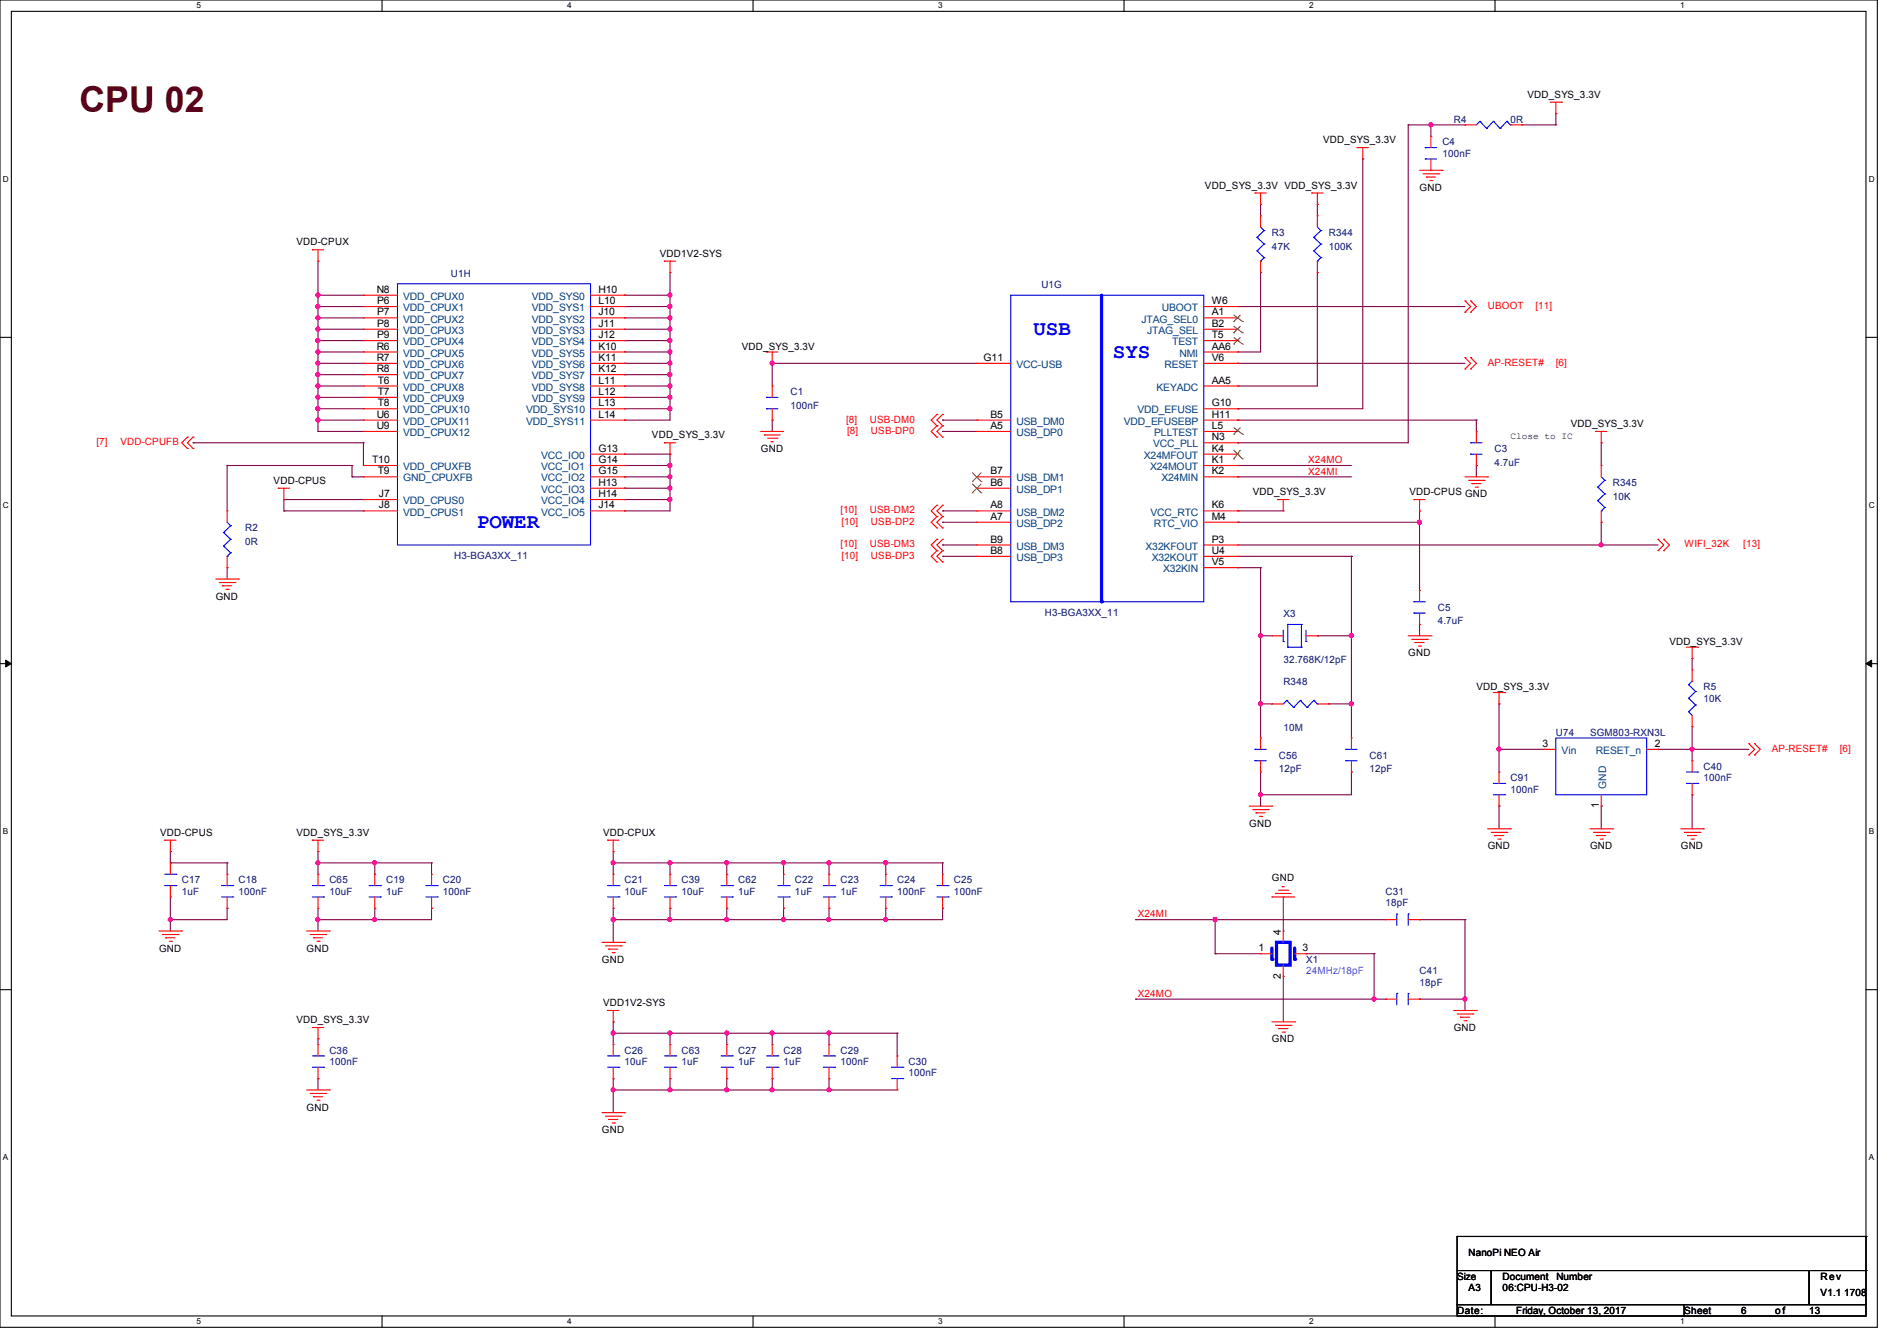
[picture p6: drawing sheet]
<svg xmlns="http://www.w3.org/2000/svg" width="297mm" height="210mm" viewBox="0 0 297 210" stroke-linecap="round" stroke-linejoin="round" font-family="sans-serif">
<path d="M0 0h293.9v207.9h-293.9zM1.8 1.8h290.3v204.3h-290.3z" fill="none" stroke="#000" stroke-width=".17"/>
<g fill="#fff">
<path d="M30.8 .2h.7v1.4h-.7z"/>
<path d="M30.8 206.2h.7v1.4h-.7z"/>
</g>
<path d="M59.8 0v1.8M59.8 206.1v1.8" fill="none" stroke="#000" stroke-width=".17"/>
<g fill="#fff">
<path d="M88.8 .2h.7v1.4h-.7z"/>
<path d="M88.8 206.2h.7v1.4h-.7z"/>
</g>
<path d="M117.9 0v1.8M117.9 206.1v1.8" fill="none" stroke="#000" stroke-width=".17"/>
<g fill="#fff">
<path d="M146.9 .2h.7v1.4h-.7z"/>
<path d="M146.9 206.2h.7v1.4h-.7z"/>
</g>
<path d="M176 0v1.8M176 206.1v1.8" fill="none" stroke="#000" stroke-width=".17"/>
<g fill="#fff">
<path d="M205 .2h.7v1.4h-.7z"/>
<path d="M205 206.2h.7v1.4h-.7z"/>
</g>
<path d="M234.1 0v1.8M234.1 206.1v1.8" fill="none" stroke="#000" stroke-width=".17"/>
<g fill="#fff">
<path d="M263.1 .2h.6v1.4h-.6z"/>
<path d="M263.1 206.2h.6v1.4h-.6z"/>
<path d="M.5 27.3h.9v1.4h-.9z"/>
<path d="M292.6 27.3h.9v1.4h-.9z"/>
<path d="M.5 78.4h.9v1.4h-.9z"/>
<path d="M292.6 78.4h.9v1.4h-.9z"/>
</g>
<path d="M0 52.8h1.8M292.1 52.8h1.8" fill="none" stroke="#000" stroke-width=".17"/>
<g fill="#fff">
<path d="M.5 129.5h.8v1.4h-.8z"/>
<path d="M292.6 129.5h.8v1.4h-.8z"/>
</g>
<path d="M0 103.9h1.8M292.1 103.9h1.8" fill="none" stroke="#000" stroke-width=".17"/>
<path d="M.9 103.4l.9 .5-.9 .5zM292.1 103.9l.9-.5v1z" fill="#000" stroke="#000" stroke-width=".16"/>
<g fill="#fff">
<path d="M.5 180.5h.8v1.4h-.8z"/>
<path d="M292.6 180.5h.8v1.4h-.8z"/>
</g>
<g fill="none" stroke="#000" stroke-width=".17">
<path d="M0 155h1.8M292.1 155h1.8M228.1 199h5.4v5.3h-5.4zM228.1 193.6h.1M228.1 193.6v5.4M228.1 193.6h64M233.5 199h49.8v5.3h-49.8zM283.3 199h8.8v5.3h-8.8zM292.1 193.6h.1M292.1 199h.1M292.1 193.6v5.4M228.1 204.3h35.6v1.8h-35.6z"/>
<path d="M263.7 204.3h28.4v1.8h-28.4z"/>
</g>
<g fill="none" stroke="#800040" stroke-width=".17">
<path d="M220.5 19.6h.1M220.5 19.6v49.7h-26.7M220.5 19.6h8.9M224 19.6h.1M224 19.6v1.7M229.4 19.6h.1M238.3 19.6h5.3M243.6 17.8h.1M243.6 19.6h.1M243.6 17.8v1.8M197.4 32h.1M197.4 32v1.8"/>
<path d="M206.2 32h.1M206.2 32v1.8M213.4 24.9h.1M213.4 24.9v39.1h-19.6M49.8 46.2h.1M49.8 48h.1M49.8 49.8h.1M49.8 51.6h.1M49.8 53.3h.1M49.8 55.1h.1M49.8 56.9h.1M49.8 58.7h.1"/>
<path d="M49.8 40.9h.1M49.8 46.2h7.1M49.8 48h7.1M49.8 49.8h7.1M49.8 51.6h7.1M49.8 53.3h7.1M49.8 55.1h7.1M49.8 56.9h7.1M49.8 58.7h7.1M49.8 40.9v26.7M97.8 46.2h.1M97.8 48h.1"/>
<path d="M97.8 49.8h.1M97.8 51.6h.1M97.8 53.3h.1M97.8 55.1h.1M97.8 56.9h.1M97.8 58.7h.1M97.8 46.2h7.1M97.8 48h7.1M97.8 49.8h7.1M97.8 51.6h7.1M97.8 53.3h7.1M97.8 55.1h7.1"/>
<path d="M97.8 56.9h7.1M97.8 58.7h7.1M104.9 48h.1M104.9 51.6h.1M104.9 53.3h.1M104.9 55.1h.1M104.9 58.7h.1M104.9 56.9h.1M104.9 49.8h.1M104.9 46.2h.1M104.9 42.7h.1M104.9 42.7v23.1h-7.1"/>
<path d="M120.9 56.9h.1M120.9 56.9h32M120.9 56.9v3.6M193.8 56.9h.1M193.8 55.1h.1M193.8 48h.1M193.8 48h35.6M193.8 56.9h35.6M197.4 42.7h.1M197.4 42.7v12.4h-3.6M206.2 42.7h.1M206.2 42.7v17.8h-12.4"/>
<path d="M30.2 69.3h.1M30.2 69.3h26.7M35.6 72.9h.1M35.6 72.9v7.1M35.6 72.9h19.5M44.4 78.2h.1M44.4 78.2h12.5M44.4 78.2v1.8M49.8 60.5h.1M49.8 62.2h.1M49.8 64h.1M49.8 65.8h.1"/>
<path d="M49.8 67.6h.1M49.8 60.5h7.1M49.8 62.2h7.1M49.8 64h7.1M49.8 65.8h7.1M49.8 67.6h7.1M55.1 74.7h.1M55.1 72.9h.1M55.1 74.7h1.8M55.1 72.9v1.8M56.9 69.3h.1M56.9 69.3v3.6"/>
<path d="M97.8 74.7h.1M97.8 60.5h.1M97.8 62.2h.1M97.8 64h.1M97.8 65.8h.1M97.8 71.1h.1M97.8 72.9h.1M97.8 76.5h.1M97.8 78.2h.1M97.8 78.2h7.1M97.8 74.7h7.1M97.8 72.9h7.1"/>
<path d="M97.8 60.5h7.1M97.8 62.2h7.1M97.8 64h7.1M97.8 71.1h7.1M97.8 76.5h7.1M104.9 76.5h.1M104.9 72.9h.1M104.9 74.7h.1M104.9 71.1h.1M104.9 78.2h.1M104.9 62.2h.1M104.9 60.5h.1"/>
<path d="M104.9 64h.1M104.9 71.1v8.9h-7.1M120.9 65.8h.1M120.9 65.8v1.8M147.6 65.8h.1M147.6 67.6h.1M147.6 65.8h5.3M147.6 67.6h5.3M193.8 69.3h.1M193.8 74.7h.1M193.8 72.9h.1M193.8 64h.1"/>
<path d="M193.8 65.8h.1M193.8 60.5h.1M193.8 74.7h17.8M193.8 72.9h17.8M193.8 65.8h37.3M231.1 72.9h.1M231.1 65.8h.1M231.1 65.8v1.8M231.1 72.9v1.8M250.7 69.3h.1M250.7 69.3v3.6M35.6 88.9h.1"/>
<path d="M35.6 88.9v1.8M44.4 80h.1M44.4 80h12.5M97.8 80h.1M147.6 87.1h.1M147.6 85.3h.1M147.6 81.8h.1M147.6 80h.1M147.6 80h5.3M147.6 87.1h5.3M147.6 85.3h5.3M147.6 81.8h5.3"/>
<path d="M193.8 80h.1M193.8 81.8h.1M193.8 88.9h.1M193.8 80h7.1M193.8 87.1h17.8M193.8 85.3h65.8M193.8 81.8h28.4M193.8 88.9h3.6M197.4 99.6h.1M197.4 88.9h.1M197.4 88.9v26.7M197.4 99.6h1.7"/>
<path d="M206.2 99.6h.1M206.2 99.6h5.4M211.6 87.1h.1M211.6 99.6h.1M211.6 87.1v28.5M222.2 81.8h.1M222.2 80h.1M222.2 97.8h.1M222.2 80v12.5M222.2 97.8v1.8M250.7 85.3h.1M250.7 81.8h.1"/>
<path d="M250.7 81.8v3.5M197.4 110.2h.1M197.4 110.2h1.7M208 110.2h.1M208 110.2h3.6M211.6 110.2h.1M234.7 117.3h.1M234.7 110.2h.1M234.7 117.3h7.1M234.7 110.2v10.7M259.6 117.3h.1M259.6 117.3h14.2"/>
<path d="M264.9 103.1h.1M264.9 117.3h.1M264.9 113.8h.1M264.9 103.1v1.8M264.9 113.8v5.3M26.7 133.3h.1M26.7 135.1h.1M26.7 133.3v1.8M26.7 135.1h8.9M35.6 135.1h.1M35.6 135.1v1.8M49.8 133.3h.1"/>
<path d="M49.8 135.1h.1M49.8 133.3v3.6M49.8 135.1h17.8M58.7 135.1h.1M58.7 135.1v1.8M67.6 135.1h.1M67.6 135.1v1.8M96 135.1h.1M96 133.3h.1M96 133.3v3.6M96 135.1h51.6M104.9 135.1h.1"/>
<path d="M104.9 135.1v1.8M113.8 135.1h.1M113.8 135.1v1.8M122.7 135.1h.1M122.7 135.1v1.8M129.8 135.1h.1M129.8 135.1v1.8M138.7 135.1h.1M138.7 135.1v1.8M147.6 135.1h.1M147.6 135.1v1.8M197.4 124.5h.1"/>
<path d="M197.4 120.9v5.3M211.6 120.9h.1M211.6 120.9v3.6h-14.2M234.7 126.2h.1M234.7 126.2v3.6M250.7 126.2h.1M250.7 126.2v3.6M264.9 124.5h.1M264.9 124.5v5.3M26.7 140.5h.1M26.7 144h.1M26.7 140.5v5.3"/>
<path d="M35.6 142.2h.1M35.6 142.2v1.8h-8.9M49.8 144h.1M49.8 142.2v3.6M58.7 144h.1M58.7 142.2h.1M58.7 142.2v1.8M67.6 142.2h.1M67.6 142.2v1.8h-17.8M96 144h.1M96 142.2h.1M96 142.2v5.4"/>
<path d="M104.9 142.2h.1M104.9 144h.1M104.9 142.2v1.8M113.8 142.2h.1M113.8 144h.1M113.8 142.2v1.8M122.7 142.2h.1M122.7 144h.1M122.7 142.2v1.8M129.8 142.2h.1M129.8 144h.1M129.8 142.2v1.8"/>
<path d="M138.7 142.2h.1M138.7 144h.1M138.7 142.2v1.8M147.6 142.2h.1M147.6 142.2v1.8h-51.6M177.8 144h.1M177.8 156.5h.1M177.8 156.5h39.1M177.8 144h39.1M190.2 144h.1M190.2 149.4h.1M190.2 144v5.4"/>
<path d="M190.2 149.4h7.2M200.9 152.9h.1M200.9 140.5h.1M200.9 140.5v5.3M200.9 152.9v7.1M204.5 149.4h.1M204.5 149.4h10.6M215.1 149.4h.1M215.1 156.5h.1M215.1 149.4v7.1M222.2 156.5h.1M222.2 144h.1"/>
<path d="M222.2 156.5h7.2M222.2 144h7.2M229.4 156.5h.1M229.4 144h.1M229.4 144v14.2M49.8 168.9h.1M49.8 162.7h.1M49.8 162.7v.9M49.8 168.9v1.8M96 160h.1M96 170.7h.1M96 168.9h.1"/>
<path d="M96 161.8h.1M96 161.8h44.5M96 160v3.6M96 168.9v5.3M96 170.7h44.5M104.9 161.8h.1M104.9 170.7h.1M104.9 168.9h.1M104.9 161.8v1.8M104.9 168.9v1.8M113.8 161.8h.1M113.8 168.9h.1"/>
<path d="M113.8 170.7h.1M113.8 161.8v1.8M113.8 168.9v1.8M120.9 161.8h.1M120.9 168.9h.1M120.9 161.8v1.8M120.9 168.9v1.8M129.8 161.8h.1M129.8 170.7h.1M129.8 168.9h.1M129.8 161.8v1.8M129.8 168.9v1.8"/>
<path d="M140.5 161.8h.1M140.5 161.8v3.6"/>
</g>
<g fill="#f0f" stroke="#f0f" stroke-width=".17">
<circle cx="104.9" cy="76.4" r=".32"/>
<circle cx="104.9" cy="74.7" r=".32"/>
<circle cx="104.9" cy="72.9" r=".32"/>
<circle cx="104.9" cy="78.2" r=".32"/>
<circle cx="49.8" cy="46.2" r=".32"/>
<circle cx="49.8" cy="48" r=".32"/>
<circle cx="49.8" cy="49.8" r=".32"/>
<circle cx="49.8" cy="51.5" r=".32"/>
<circle cx="49.8" cy="56.9" r=".32"/>
<circle cx="49.8" cy="58.7" r=".32"/>
<circle cx="49.8" cy="60.4" r=".32"/>
<circle cx="49.8" cy="62.2" r=".32"/>
<circle cx="49.8" cy="64" r=".32"/>
<circle cx="49.8" cy="55.1" r=".32"/>
<circle cx="49.8" cy="53.3" r=".32"/>
<circle cx="49.8" cy="65.8" r=".32"/>
<circle cx="104.9" cy="51.5" r=".32"/>
<circle cx="104.9" cy="62.2" r=".32"/>
<circle cx="104.9" cy="55.1" r=".32"/>
<circle cx="104.9" cy="53.3" r=".32"/>
<circle cx="104.9" cy="60.4" r=".32"/>
<circle cx="104.9" cy="58.7" r=".32"/>
<circle cx="104.9" cy="56.9" r=".32"/>
<circle cx="104.9" cy="49.8" r=".32"/>
<circle cx="104.9" cy="64" r=".32"/>
<circle cx="222.2" cy="81.8" r=".32"/>
<circle cx="113.8" cy="161.8" r=".32"/>
<circle cx="104.9" cy="161.8" r=".32"/>
<circle cx="96" cy="161.8" r=".32"/>
<circle cx="120.9" cy="170.7" r=".32"/>
<circle cx="129.8" cy="170.7" r=".32"/>
<circle cx="120.9" cy="161.8" r=".32"/>
<circle cx="129.8" cy="161.8" r=".32"/>
<circle cx="96" cy="170.7" r=".32"/>
<circle cx="113.8" cy="170.7" r=".32"/>
<circle cx="104.9" cy="170.7" r=".32"/>
<circle cx="26.6" cy="144" r=".32"/>
<circle cx="96" cy="135.1" r=".32"/>
<circle cx="122.7" cy="144" r=".32"/>
<circle cx="96" cy="144" r=".32"/>
<circle cx="138.7" cy="135.1" r=".32"/>
<circle cx="129.8" cy="135.1" r=".32"/>
<circle cx="138.7" cy="144" r=".32"/>
<circle cx="129.8" cy="144" r=".32"/>
<circle cx="122.7" cy="135.1" r=".32"/>
<circle cx="49.8" cy="144" r=".32"/>
<circle cx="229.3" cy="156.4" r=".32"/>
<circle cx="104.9" cy="48" r=".32"/>
<circle cx="104.9" cy="46.2" r=".32"/>
<circle cx="120.9" cy="56.9" r=".32"/>
<circle cx="224" cy="19.5" r=".32"/>
<circle cx="190.2" cy="144" r=".32"/>
<circle cx="215.1" cy="156.4" r=".32"/>
<circle cx="113.8" cy="135.1" r=".32"/>
<circle cx="104.9" cy="135.1" r=".32"/>
<circle cx="113.8" cy="144" r=".32"/>
<circle cx="104.9" cy="144" r=".32"/>
<circle cx="49.8" cy="135.1" r=".32"/>
<circle cx="58.7" cy="135.1" r=".32"/>
<circle cx="58.7" cy="144" r=".32"/>
<circle cx="250.7" cy="85.3" r=".32"/>
<circle cx="197.3" cy="99.5" r=".32"/>
<circle cx="197.3" cy="110.2" r=".32"/>
<circle cx="211.6" cy="110.2" r=".32"/>
<circle cx="197.3" cy="124.4" r=".32"/>
<circle cx="211.6" cy="99.5" r=".32"/>
<circle cx="264.9" cy="117.3" r=".32"/>
<circle cx="234.7" cy="117.3" r=".32"/>
</g>
<g fill="none" stroke="#f00" stroke-width=".17">
<path d="M242.7 16h1.8M243.6 17.8h.1M243.6 16v1.8M244.5 16h.1M48.9 39.1h.1M48.9 39.1h1.8M49.8 39.1v1.8M196.5 30.2h.1M196.5 30.2h1.7M197.4 32h.1M197.4 30.2v1.8M205.4 30.2h.1"/>
<path d="M205.4 30.2h1.7M206.2 32h.1M206.2 30.2v1.8M212.5 23.1h.1M212.5 23.1h1.7M213.4 24.9h.1M213.4 23.1v1.8M222.2 26.7h3.6M222.8 27.2h2.5M223.3 27.7h.1M223.3 27.7h1.4M223.9 28.3h.3"/>
<path d="M224.2 28.3h.1M225.3 27.2h.1M225.8 26.7h.1M49.8 40.9h.1M104 40.9h.1M104 40.9h1.8M104.9 42.7h.1M104.9 40.9v1.8M120 55.1h.1M120 55.1h1.8M120.9 56.9h.1M120.9 55.1v1.8"/>
<path d="M229.4 48.9h.1M229.4 47.1h.1M229.4 57.8h.1M229.4 56h.1M229.4 47.1l.9 .9-.9 .9M229.4 56l.9 .9-.9 .9M230.3 48.9h.1M230.3 47.1h.1M230.3 57.8h.1M230.3 56h.1M230.3 47.1l.8 .9-.8 .9M230.3 56l.8 .9-.8 .9"/>
<path d="M29.3 68.5h.1M29.3 70.2h.1M29.3 68.5l-.9 .8 .9 .9M30.2 68.5h.1M30.2 70.2h.1M30.2 68.5l-.9 .8 .9 .9M43.6 76.5h.1M43.6 76.5h1.7M44.4 78.2h.1M44.4 76.5v1.7M104 69.3h.1M104 69.3h1.8"/>
<path d="M104.9 71.1h.1M104.9 69.3v1.8M119.1 67.6h.1M119.1 67.6h3.6M119.7 68.1h.1M119.7 68.1h2.4M120.2 68.6h1.4M120.7 69.2h.1M120.7 69.2h.4M121.6 68.6h.1M146.7 64.9h.1M146.7 66.7h.1"/>
<path d="M146.7 68.5h.1M146.7 79.1h.1M146.7 64.9l-.9 .9 .9 .9M146.7 66.7l-.9 .9 .9 .9M146.7 79.1l-.9 .9 .9 .9M147.6 64.9h.1M147.6 66.7h.1M147.6 68.5h.1M147.6 79.1h.1M147.6 64.9l-.9 .9 .9 .9M147.6 66.7l-.9 .9 .9 .9M147.6 79.1l-.9 .9 .9 .9"/>
<path d="M200 78.2h.1M200 78.2h1.8M200.9 78.2v1.8M221.4 78.2h.1M221.4 78.2h1.7M222.2 78.2v1.8M229.4 74.7h3.5M229.9 75.2h2.5M230.4 75.7h.1M230.4 75.7h1.5M231 76.3h.3M231.3 76.3h.1"/>
<path d="M232.4 75.2h.1M232.9 74.7h.1M249.8 67.6h.1M249.8 67.6h1.8M250.7 69.3h.1M250.7 67.6v1.7M33.8 90.7h3.5M34.3 91.2h2.5M34.8 91.7h.1M34.8 91.7h1.5M35.4 92.3h.3M35.7 92.3h.1"/>
<path d="M36.8 91.2h.1M37.3 90.7h.1M146.7 86.2h.1M146.7 88h.1M146.7 84.5h.1M146.7 80.9h.1M146.7 82.7h.1M146.7 86.2l-.9 .9 .9 .9M146.7 84.5l-.9 .8 .9 .9M146.7 80.9l-.9 .9 .9 .9M147.6 86.2h.1M147.6 88h.1"/>
<path d="M147.6 84.5h.1M147.6 80.9h.1M147.6 82.7h.1M147.6 86.2l-.9 .9 .9 .9M147.6 84.5l-.9 .8 .9 .9M147.6 80.9l-.9 .9 .9 .9M200.9 80h.1M220.5 99.6h3.5M222.2 80h.1M222.2 97.8h.1M222.2 92.5h.1M222.2 92.5v1.7"/>
<path d="M222.2 96v1.8M224 99.6h.1M259.6 84.5h.1M259.6 86.2h.1M259.6 84.5l.9 .8-.9 .9M260.5 84.5h.1M260.5 86.2h.1M260.5 84.5l.9 .8-.9 .9M221 100.1h2.5M221.5 100.6h.1M221.5 100.6h1.5M222.1 101.2h.3"/>
<path d="M222.4 101.2h.1M223.5 100.1h.1M233.8 108.5h1.8M234.7 110.2h.1M234.7 108.5v1.7M235.6 108.5h.1M264 101.3h1.8M264.9 103.1h.1M264.9 119.1h.1M264.9 101.3v1.8M264.9 119.1v1.8M265.8 101.3h.1"/>
<path d="M273.8 118.2h.1M273.8 116.5h.1M273.8 116.5l.9 .8-.9 .9M274.7 118.2h.1M274.7 116.5h.1M274.7 116.5l.9 .8-.9 .9M25.8 131.6h.1M25.8 131.6h1.8M26.7 133.3h.1M26.7 135.1h.1M26.7 131.6v1.7M26.7 135.1v1.8"/>
<path d="M26.7 138.7v1.8M48.9 131.6h.1M48.9 131.6h1.8M49.8 133.3h.1M49.8 131.6v1.7M95.1 131.6h.1M95.1 131.6h1.8M96 133.3h.1M96 131.6v1.7M195.6 126.2h3.5M196.1 126.8h2.5M196.6 127.3h.1"/>
<path d="M196.6 127.3h1.5M197.2 127.8h.3M197.5 127.8h.1M198.6 126.8h.1M199.1 126.2h.1M199.7 139.9h.1M199.7 139.9h2.4M200.2 139.4h1.4M200.7 138.9h.1M200.7 138.9h.4M201.6 139.4h.1M232.9 129.8h3.6"/>
<path d="M233.5 130.3h2.4M234 130.9h.1M234 130.9h1.4M234.5 131.4h.4M234.9 131.4h.1M235.9 130.3h.1M236.5 129.8h.1M248.9 129.8h3.6M249.5 130.3h2.4M250 130.9h.1M250 130.9h1.4M250.5 131.4h.4"/>
<path d="M250.9 131.4h.1M251.9 130.3h.1M252.5 129.8h.1M263.1 129.8h3.6M263.7 130.3h2.4M264.2 130.9h.1M264.2 130.9h1.4M264.8 131.4h.3M264.9 124.5h.1M264.9 122.7v1.8M265.1 131.4h.1M266.1 130.3h.1"/>
<path d="M266.7 129.8h.1M24.9 145.8h3.5M25.4 146.3h2.5M26 146.9h.1M26 146.9h1.4M26.5 147.4h.3M26.7 140.5h.1M26.8 147.4h.1M27.9 146.3h.1M28.4 145.8h.1M48 145.8h3.6M48.6 146.3h2.4"/>
<path d="M49.1 146.9h.1M49.1 146.9h1.4M49.6 147.4h.4M50 147.4h.1M51 146.3h.1M51.6 145.8h.1M94.2 147.6h3.6M94.8 148.1h2.4M95.1 158.2h.1M95.1 158.2h1.8M95.3 148.6h.1M95.3 148.6h1.4"/>
<path d="M95.8 149.2h.4M96 158.2v1.8M96.2 149.2h.1M97.2 148.1h.1M97.8 147.6h.1M199.1 140.5h.1M199.1 140.5h3.6M227.6 158.2h3.5M228.1 158.8h2.5M228.6 159.3h.1M228.6 159.3h1.5M229.2 159.9h.3"/>
<path d="M229.5 159.9h.1M230.6 158.8h.1M231.1 158.2h.1M48 170.7h3.6M48.6 171.2h2.4M48.9 160.9h.1M48.9 160.9h1.8M49.1 171.7h.1M49.1 171.7h1.4M49.6 172.3h.4M49.8 162.7h.1M49.8 160.9v1.8"/>
<path d="M50 172.3h.1M51 171.2h.1M51.6 170.7h.1M94.2 174.2h3.6M94.8 174.8h2.4M95.3 175.3h.1M95.3 175.3h1.4M95.8 175.9h.4M96 160h.1M96.2 175.9h.1M97.2 174.8h.1M97.8 174.2h.1"/>
<path d="M140.5 170.7h.1M140.5 165.4h.1M140.5 165.4v1.7M140.5 168.9v1.8M199.1 160h3.6M199.7 160.6h2.4M200.2 161.1h.1M200.2 161.1h1.4M200.7 161.6h.4M201.1 161.6h.1M202.1 160.6h.1M202.7 160h.1"/>
</g>
<g fill="none" stroke="#00f" stroke-width=".17">
<path d="M221.4 96h.1M221.4 94.2h.1M221.4 96h1.7M221.4 94.2h1.7M25.8 138.7h1.8M25.8 136.9h1.8M27.6 138.7h.1M27.6 136.9h.1M264 122.7h1.8M264 120.9h1.8M265.8 122.7h.1M265.8 120.9h.1"/>
<path d="M139.6 168.9h1.8M139.6 167.1h1.8M141.4 168.9h.1M141.4 167.1h.1"/>
</g>
<path d="M199.1 148.5v1.7" fill="none" stroke="#00f" stroke-width=".51"/>
<circle cx="199.1" cy="150.2" r=".25" fill="#00f"/>
<path d="M202.7 148.5v1.7" fill="none" stroke="#00f" stroke-width=".51"/>
<circle cx="202.7" cy="150.2" r=".25" fill="#00f"/>
<path d="M172.5 46.2v48M199.9 147.6h2.1v3.5h-2.1z" fill="none" stroke="#00f" stroke-width=".51"/>
<g fill="none" stroke="#f00" stroke-width=".17">
<path d="M229.4 19.6h.1M229.4 19.6h1.7M236.5 19.6h1.8M238.3 19.6h.1M197.4 33.8h.1M197.4 33.8v1.8M206.2 33.8h.1M206.2 33.8v1.8M56.9 46.2h.1M56.9 48h.1M56.9 49.8h.1M56.9 51.6h.1"/>
<path d="M56.9 53.3h.1M56.9 55.1h.1M56.9 56.9h.1M56.9 58.7h.1M56.9 46.2h5.3M56.9 48h5.3M56.9 49.8h5.3M56.9 51.6h5.3M56.9 53.3h5.3M56.9 55.1h5.3M56.9 56.9h5.3M56.9 58.7h5.3"/>
<path d="M92.5 46.2h5.3M92.5 48h5.3M92.5 49.8h5.3M92.5 51.6h5.3M92.5 53.3h5.3M92.5 55.1h5.3M92.5 56.9h5.3M92.5 58.7h5.3M97.8 46.2h.1M97.8 48h.1M97.8 49.8h.1M97.8 51.6h.1"/>
<path d="M97.8 53.3h.1M97.8 55.1h.1M97.8 56.9h.1M97.8 58.7h.1M197.4 42.7h.1M197.4 40.9v1.8M206.2 42.7h.1M206.2 40.9v1.8M56.9 72.9h.1M56.9 74.7h.1M56.9 78.2h.1M56.9 60.5h.1"/>
<path d="M56.9 62.2h.1M56.9 64h.1M56.9 65.8h.1M56.9 67.6h.1M56.9 72.9h5.3M56.9 74.7h5.3M56.9 78.2h5.3M56.9 60.5h5.3M56.9 62.2h5.3M56.9 64h5.3M56.9 65.8h5.3M56.9 67.6h5.3"/>
<path d="M92.5 72.9h5.3M92.5 74.7h5.3M92.5 71.1h5.3M92.5 76.5h5.3M92.5 78.2h5.3M92.5 60.5h5.3M92.5 62.2h5.3M92.5 64h5.3M92.5 65.8h5.3M97.8 71.1h.1M97.8 72.9h.1M97.8 74.7h.1"/>
<path d="M97.8 76.5h.1M97.8 78.2h.1M97.8 60.5h.1M97.8 62.2h.1M97.8 64h.1M97.8 65.8h.1M120.9 65.8h.1M120.9 60.5h.1M120.9 60.5v1.7M120.9 64v1.8M231.1 72.9h.1M231.1 67.6h.1"/>
<path d="M231.1 67.6v1.7M231.1 71.1v1.8M250.7 72.9h.1M250.7 72.9v1.8M56.9 80h.1M56.9 80h5.3M92.5 80h5.3M97.8 80h.1M199.1 99.6h.1M199.1 99.6h1.8M204.5 99.6h1.7M206.2 99.6h.1"/>
<path d="M250.7 81.8h.1M250.7 80v1.8M197.4 115.6h.1M197.4 115.6v1.7M197.4 119.1v1.8M211.6 115.6h.1M211.6 115.6v1.7M211.6 119.1v1.8M241.8 117.3h.1M241.8 117.3h1.8M257.8 117.3h1.8M259.6 117.3h.1"/>
<path d="M49.8 136.9h.1M49.8 136.9v1.8M58.7 136.9h.1M58.7 136.9v1.8M67.6 136.9h.1M67.6 136.9v1.8M96 136.9h.1M96 136.9v1.8M104.9 136.9h.1M104.9 136.9v1.8M113.8 136.9h.1M113.8 136.9v1.8"/>
<path d="M122.7 136.9h.1M122.7 136.9v1.8M138.7 136.9h.1M138.7 136.9v1.8M147.6 136.9h.1M147.6 136.9v1.8M197.4 120.9h.1M211.6 120.9h.1M234.7 126.2h.1M234.7 120.9h.1M234.7 120.9v1.8M234.7 124.5v1.7"/>
<path d="M250.7 126.2h.1M250.7 124.5v1.7M49.8 142.2h.1M49.8 140.5v1.7M58.7 142.2h.1M58.7 140.5v1.7M67.6 142.2h.1M67.6 140.5v1.7M96 142.2h.1M96 140.5v1.7M104.9 142.2h.1M104.9 140.5v1.7"/>
<path d="M113.8 142.2h.1M113.8 140.5v1.7M122.7 142.2h.1M122.7 140.5v1.7M138.7 142.2h.1M138.7 140.5v1.7M147.6 142.2h.1M147.6 140.5v1.7M197.4 149.4h.1M197.4 149.4h1.7M200.9 152.9h.1M200.9 145.8h.1"/>
<path d="M200.9 145.8v1.8M200.9 151.1v1.8M202.7 149.4h1.8M204.5 149.4h.1M216.9 144h.1M216.9 156.5h.1M216.9 144h1.8M216.9 156.5h1.8M220.5 144h1.7M220.5 156.5h1.7M222.2 144h.1M222.2 156.5h.1"/>
<path d="M104.9 168.9h.1M104.9 163.6h.1M104.9 163.6v1.8M104.9 167.1v1.8M113.8 168.9h.1M113.8 163.6h.1M113.8 163.6v1.8M113.8 167.1v1.8M120.9 168.9h.1M120.9 163.6h.1M120.9 163.6v1.8M120.9 167.1v1.8"/>
<path d="M129.8 168.9h.1M129.8 163.6h.1M129.8 163.6v1.8M129.8 167.1v1.8"/>
</g>
<g fill="none" stroke="#00f" stroke-width=".17">
<path d="M231.7 19h.1M231.7 19l-.6 .6M231.7 19l1 1.1M233.8 19h.1M233.8 19l-1.1 1.1M233.8 19l1.1 1.1M235.9 19h.1M235.9 19l-1 1.1M235.9 19l.6 .6M236.5 19.6h.1M196.8 37.2h.1M196.8 39.3h.1"/>
<path d="M196.8 37.2l1.1 1M196.8 39.3l1.1 1M197.4 35.6l.5 .5M197.9 36.1h.1M197.9 38.2h.1M197.9 36.1l-1.1 1.1M197.9 38.2l-1.1 1.1M205.7 37.2h.1M205.7 39.3h.1M205.7 37.2l1.1 1M205.7 39.3l1.1 1M206.2 35.6l.6 .5"/>
<path d="M206.8 36.1h.1M206.8 38.2h.1M206.8 36.1l-1.1 1.1M206.8 38.2l-1.1 1.1M232.7 20.1h.1M234.9 20.1h.1M62.2 44.4h30.3v40.9h-30.3zM158.2 46.2h30.3v48h-30.3zM197.4 40.9h.1M197.9 40.3h.1M197.9 40.3l-.5 .6M206.2 40.9h.1"/>
<path d="M206.8 40.3h.1M206.8 40.3l-.6 .6M120 64h.1M120 62.2h.1M120 64h1.8M120 62.2h1.8M230.3 71.1h.1M230.3 69.3h.1M230.3 71.1h1.7M230.3 69.3h1.7M250.1 76.3h.1M250.1 78.4h.1"/>
<path d="M250.1 76.3l1.1 1M250.1 78.4l1.1 1.1M250.7 74.7l.5 .5M251.2 75.2h.1M251.2 77.3h.1M251.2 79.5h.1M251.2 75.2l-1.1 1.1M251.2 77.3l-1.1 1.1M251.2 79.5l-.5 .5M200.9 98.7v1.8M201.6 97.8h.1M201.6 97.8v3.5"/>
<path d="M201.6 97.8h2.2M203.8 97.8h.1M203.8 97.8v3.5M204.5 98.7v1.8M250.7 80h.1M196.5 117.3h.1M196.5 119.1h.1M196.5 117.3h1.7M196.5 119.1h1.7M200.9 100.5h.1M201.6 101.3h.1M201.6 101.3h2.2"/>
<path d="M203.8 101.3h.1M204.5 100.5h.1M210.7 117.3h.1M210.7 119.1h.1M210.7 117.3h1.8M210.7 119.1h1.8M243.6 115.6h14.2v8.9h-14.2zM48.9 138.7h1.8M50.7 138.7h.1M57.8 138.7h1.8M59.6 138.7h.1M66.7 138.7h1.8"/>
<path d="M68.5 138.7h.1M95.1 138.7h1.8M96.9 138.7h.1M104 138.7h1.8M105.8 138.7h.1M112.9 138.7h1.8M114.7 138.7h.1M121.8 138.7h1.8M123.6 138.7h.1M137.8 138.7h1.8M139.6 138.7h.1M146.7 138.7h1.8"/>
<path d="M148.5 138.7h.1M233.8 124.5h1.8M233.8 122.7h1.8M235.6 124.5h.1M235.6 122.7h.1M48.9 140.5h1.8M50.7 140.5h.1M57.8 140.5h1.8M59.6 140.5h.1M66.7 140.5h1.8M68.5 140.5h.1M95.1 140.5h1.8"/>
<path d="M96.9 140.5h.1M104 140.5h1.8M105.8 140.5h.1M112.9 140.5h1.8M114.7 140.5h.1M121.8 140.5h1.8M123.6 140.5h.1M137.8 140.5h1.8M139.6 140.5h.1M146.7 140.5h1.8M148.5 140.5h.1M218.7 143.1h.1"/>
<path d="M218.7 155.6h.1M218.7 143.1v1.8M218.7 155.6v1.8M220.5 143.1h.1M220.5 155.6h.1M220.5 143.1v1.8M220.5 155.6v1.8M104 167.1h1.8M104 165.4h1.8M105.8 167.1h.1M105.8 165.4h.1M112.9 167.1h1.8"/>
<path d="M112.9 165.4h1.8M114.7 167.1h.1M114.7 165.4h.1M120 167.1h1.8M120 165.4h1.8M121.8 167.1h.1M121.8 165.4h.1M128.9 167.1h1.8M128.9 165.4h1.8M130.7 167.1h.1M130.7 165.4h.1"/>
</g>
<circle cx="172.5" cy="94.2" r=".25" fill="#00f"/>
<g fill="none" stroke="#f00" stroke-width=".17">
<path d="M224 26.7h.1M224 21.3h.1M224 21.3v1.8M224 24.9v1.8M152.9 56.9h.1M152.9 56.9h5.3M188.5 56.9h5.3M188.5 48h5.3M188.5 49.8h5.3M188.5 55.1h5.3M188.5 53.3h5.3M188.5 51.6h5.3"/>
<path d="M193.8 48h.1M193.8 49.8h.1M193.8 55.1h.1M193.8 56.9h.1M193.8 53.3h.1M193.8 51.6h.1M152.9 65.8h.1M152.9 67.6h.1M152.9 74.7h.1M152.9 76.5h.1M152.9 65.8h5.3M152.9 67.6h5.3"/>
<path d="M152.9 74.7h5.3M152.9 76.5h5.3M188.5 65.8h5.3M188.5 67.6h5.3M188.5 74.7h5.3M188.5 60.5h5.3M188.5 72.9h5.3M188.5 69.3h5.3M188.5 71.1h5.3M188.5 64h5.3M193.8 60.5h.1M193.8 74.7h.1"/>
<path d="M193.8 72.9h.1M193.8 67.6h.1M193.8 69.3h.1M193.8 71.1h.1M193.8 64h.1M193.8 65.8h.1M35.6 80h.1M35.6 88.9h.1M35.6 80v1.8M35.6 87.1v1.8M152.9 81.8h.1M152.9 85.3h.1"/>
<path d="M152.9 80h.1M152.9 87.1h.1M152.9 87.1h5.3M152.9 85.3h5.3M152.9 81.8h5.3M152.9 80h5.3M188.5 88.9h5.3M188.5 87.1h5.3M188.5 85.3h5.3M188.5 81.8h5.3M188.5 80h5.3M193.8 88.9h.1"/>
<path d="M193.8 87.1h.1M193.8 85.3h.1M193.8 81.8h.1M193.8 80h.1M199.1 110.2h.1M199.1 110.2h1.8M206.2 110.2h1.8M208 110.2h.1M264.9 113.8h.1M264.9 104.9h.1M264.9 104.9v1.8M264.9 112v1.8"/>
<path d="M35.6 136.9h.1M35.6 136.9v1.8M129.8 136.9h.1M129.8 136.9v1.8M35.6 142.2h.1M35.6 140.5v1.7M129.8 142.2h.1M129.8 140.5v1.7M49.8 168.9h.1M49.8 163.6h.1M49.8 163.6v1.8M49.8 167.1v1.8"/>
<path d="M96 168.9h.1M96 163.6h.1M96 163.6v1.8M96 167.1v1.8"/>
</g>
<g fill="none" stroke="#804000" stroke-width=".16">
<path d="M193.1 50.4h.1M193.1 53.9h.1M193.1 52.1h.1M193.1 49.3l1.5 1.1M193.1 52.8l1.5 1.1M193.1 51.1l1.5 1M194.2 49.3l-1.1 1.1M194.2 52.8l-1.1 1.1M194.2 51.1l-1.1 1M194.6 50.4h.1M194.6 53.9h.1M194.6 52.1h.1"/>
<path d="M152.2 75.4h.1M152.2 77.2h.1M152.2 74l1.4 1.4M152.2 75.8l1.4 1.4M153.6 75.4h.1M153.6 77.2h.1M153.6 74l-1.4 1.4M153.6 75.8l-1.4 1.4M193.1 68h.1M193.1 71.9h.1M193.1 66.9l1.5 1.1M193.1 70.5l1.5 1.4"/>
<path d="M194.2 66.9l-1.1 1.1M194.2 70.5l-1.1 1.4M194.6 68h.1M194.6 71.9h.1"/>
</g>
<g fill="none" stroke="#00f" stroke-width=".17">
<path d="M223.1 24.9h.1M223.1 23.1h.1M223.1 24.9h1.8M223.1 23.1h1.8M35 83.4h.1M35 85.5h.1M35 83.4l1.1 1.1M35 85.5l1.1 1.1M35.6 87.1h.1M35.6 81.8l.5 .5M36.1 82.3h.1M36.1 84.5h.1"/>
<path d="M36.1 86.6h.1M36.1 82.3l-1.1 1.1M36.1 84.5l-1.1 1M36.1 86.6l-.5 .5M201.5 109.7h.1M201.5 109.7l-.6 .5M201.5 109.7l1 1.1M202.5 110.8h.1M203.6 109.7h.1M203.6 109.7l-1.1 1.1M203.6 109.7l1 1.1M204.6 110.8h.1"/>
<path d="M205.7 109.7h.1M205.7 109.7l-1.1 1.1M205.7 109.7l.5 .5M206.2 110.2h.1M264.4 111.5h.1M264.4 109.3h.1M264.4 107.2h.1M264.4 111.5l.5 .5M264.4 109.3l1.1 1.1M264.4 107.2l1.1 1.1M264.9 106.7h.1M264.9 106.7l-.5 .5"/>
<path d="M265.5 110.4h.1M265.5 108.3h.1M265.5 110.4l-1.1 1.1M265.5 108.3l-1.1 1M34.7 138.7h1.7M36.4 138.7h.1M128.9 138.7h1.8M130.7 138.7h.1M34.7 140.5h1.7M36.4 140.5h.1M128.9 140.5h1.8M130.7 140.5h.1"/>
<path d="M48.9 167.1h1.8M48.9 165.4h1.8M50.7 167.1h.1M50.7 165.4h.1M95.1 167.1h1.8M95.1 165.4h1.8M96.9 167.1h.1M96.9 165.4h.1"/>
</g>
<g fill="#f0f" stroke="#f0f" stroke-width=".17">
<circle cx="104.9" cy="76.4" r=".32"/>
<circle cx="104.9" cy="74.7" r=".32"/>
<circle cx="104.9" cy="72.9" r=".32"/>
<circle cx="104.9" cy="78.2" r=".32"/>
<circle cx="49.8" cy="46.2" r=".32"/>
<circle cx="49.8" cy="48" r=".32"/>
<circle cx="49.8" cy="49.8" r=".32"/>
<circle cx="49.8" cy="51.5" r=".32"/>
<circle cx="49.8" cy="56.9" r=".32"/>
<circle cx="49.8" cy="58.7" r=".32"/>
<circle cx="49.8" cy="60.4" r=".32"/>
<circle cx="49.8" cy="62.2" r=".32"/>
<circle cx="49.8" cy="64" r=".32"/>
<circle cx="49.8" cy="55.1" r=".32"/>
<circle cx="49.8" cy="53.3" r=".32"/>
<circle cx="49.8" cy="65.8" r=".32"/>
<circle cx="104.9" cy="51.5" r=".32"/>
<circle cx="104.9" cy="62.2" r=".32"/>
<circle cx="104.9" cy="55.1" r=".32"/>
<circle cx="104.9" cy="53.3" r=".32"/>
<circle cx="104.9" cy="60.4" r=".32"/>
<circle cx="104.9" cy="58.7" r=".32"/>
<circle cx="104.9" cy="56.9" r=".32"/>
<circle cx="104.9" cy="49.8" r=".32"/>
<circle cx="104.9" cy="64" r=".32"/>
<circle cx="222.2" cy="81.8" r=".32"/>
<circle cx="113.8" cy="161.8" r=".32"/>
<circle cx="104.9" cy="161.8" r=".32"/>
<circle cx="96" cy="161.8" r=".32"/>
<circle cx="120.9" cy="170.7" r=".32"/>
<circle cx="129.8" cy="170.7" r=".32"/>
<circle cx="120.9" cy="161.8" r=".32"/>
<circle cx="129.8" cy="161.8" r=".32"/>
<circle cx="96" cy="170.7" r=".32"/>
<circle cx="113.8" cy="170.7" r=".32"/>
<circle cx="104.9" cy="170.7" r=".32"/>
<circle cx="26.6" cy="144" r=".32"/>
<circle cx="96" cy="135.1" r=".32"/>
<circle cx="122.7" cy="144" r=".32"/>
<circle cx="96" cy="144" r=".32"/>
<circle cx="138.7" cy="135.1" r=".32"/>
<circle cx="129.8" cy="135.1" r=".32"/>
<circle cx="138.7" cy="144" r=".32"/>
<circle cx="129.8" cy="144" r=".32"/>
<circle cx="122.7" cy="135.1" r=".32"/>
<circle cx="49.8" cy="144" r=".32"/>
<circle cx="229.3" cy="156.4" r=".32"/>
<circle cx="104.9" cy="48" r=".32"/>
<circle cx="104.9" cy="46.2" r=".32"/>
<circle cx="120.9" cy="56.9" r=".32"/>
<circle cx="224" cy="19.5" r=".32"/>
<circle cx="190.2" cy="144" r=".32"/>
<circle cx="215.1" cy="156.4" r=".32"/>
<circle cx="113.8" cy="135.1" r=".32"/>
<circle cx="104.9" cy="135.1" r=".32"/>
<circle cx="113.8" cy="144" r=".32"/>
<circle cx="104.9" cy="144" r=".32"/>
<circle cx="49.8" cy="135.1" r=".32"/>
<circle cx="58.7" cy="135.1" r=".32"/>
<circle cx="58.7" cy="144" r=".32"/>
<circle cx="250.7" cy="85.3" r=".32"/>
<circle cx="197.3" cy="99.5" r=".32"/>
<circle cx="197.3" cy="110.2" r=".32"/>
<circle cx="211.6" cy="110.2" r=".32"/>
<circle cx="197.3" cy="124.4" r=".32"/>
<circle cx="211.6" cy="99.5" r=".32"/>
<circle cx="264.9" cy="117.3" r=".32"/>
<circle cx="234.7" cy="117.3" r=".32"/>
</g>
<text font-size="5.6" fill="#400000" x="12.4" y="17.6">CPU 02</text>
<g font-size="3.3" fill="#00f">
<text x="161.8" y="52.5">USB</text>
<text x="174.2" y="56">SYS</text>
<text x="74.7" y="82.7">POWER</text>
</g>
<g font-size="1.6">
<text x="239.2" y="15.3">VDD_SYS_3.3V</text>
<text x="207.2" y="22.4">VDD_SYS_3.3V</text>
<text x="188.6" y="29.5">VDD_SYS_3.3V VDD_SYS_3.3V</text>
<text x="222.3" y="29.9">GND</text>
<text x="46.4" y="38.4">VDD-CPUX</text>
<text x="103.3" y="40.2">VDD1V2-SYS</text>
<text x="59" y="45.8">N8</text>
<text x="59.1" y="47.6">P6</text>
<text x="93.7" y="45.8">H10</text>
<text x="93.7" y="47.6">L10</text>
<text x="189.7" y="47.6">W6</text>
<text x="59.1" y="49.4">P7</text>
<text x="59.1" y="51.2">P8</text>
<text x="59.1" y="53">P9</text>
<text x="93.7" y="49.4">J10</text>
<text x="93.7" y="51.2">J11</text>
<text x="93.7" y="53">J12</text>
<text x="189.7" y="49.4">A1</text>
<text x="189.7" y="53">T5</text>
<text x="189.7" y="51.2">B2</text>
<text x="59" y="54.7">R6</text>
<text x="59" y="56.5">R7</text>
<text x="59" y="58.3">R8</text>
<text x="93.7" y="54.7">K10</text>
<text x="93.7" y="56.5">K11</text>
<text x="93.7" y="58.3">K12</text>
<text x="116.1" y="54.8">VDD_SYS_3.3V</text>
<text x="154" y="56.5">G11</text>
<text x="189.7" y="54.7">AA6</text>
<text x="189.7" y="56.5">V6</text>
<text x="59" y="65.4">U6</text>
<text x="59.1" y="60.1">T6</text>
<text x="59.1" y="61.8">T7</text>
<text x="59.1" y="63.6">T8</text>
<text x="93.7" y="60.1">L11</text>
<text x="93.7" y="61.8">L12</text>
<text x="93.7" y="63.6">L13</text>
<text x="93.7" y="65.4">L14</text>
<text x="155.1" y="65.4">B5</text>
<text x="189.7" y="60.1">AA5</text>
<text x="189.7" y="63.6">G10</text>
<text x="189.7" y="65.4">H11</text>
<text x="59" y="67.2">U9</text>
<text x="93.7" y="70.7">G13</text>
<text x="102.1" y="68.7">VDD_SYS_3.3V</text>
<text x="119.1" y="70.8">GND</text>
<text x="155.1" y="67.2">A5</text>
<text x="189.7" y="67.2">L5</text>
<text x="189.7" y="69">N3</text>
<text x="189.7" y="70.7">K4</text>
<text x="245.9" y="66.9">VDD_SYS_3.3V</text>
<text x="42.8" y="75.8">VDD-CPUS</text>
<text x="58.3" y="72.5">T10</text>
<text x="59.1" y="74.3">T9</text>
<text x="59.3" y="77.9">J7</text>
<text x="93.7" y="72.5">G14</text>
<text x="93.7" y="74.3">G15</text>
<text x="93.7" y="76.1">H13</text>
<text x="93.7" y="77.9">H14</text>
<text x="155.1" y="74.3">B7</text>
<text x="155.1" y="76.1">B6</text>
<text x="189.7" y="74.3">K2</text>
<text x="189.7" y="72.5">K1</text>
<text x="196.1" y="77.6">VDD_SYS_3.3V</text>
<text x="220.7" y="77.6">VDD-CPUS GND</text>
<text x="59.3" y="79.6">J8</text>
<text x="93.7" y="79.6">J14</text>
<text x="155.1" y="81.4">A7</text>
<text x="155.1" y="79.6">A8</text>
<text x="189.7" y="81.4">M4</text>
<text x="189.7" y="79.6">K6</text>
<text x="155.1" y="85">B9</text>
<text x="155.1" y="86.7">B8</text>
<text x="189.7" y="88.5">V5</text>
<text x="189.7" y="86.7">U4</text>
<text x="189.7" y="85">P3</text>
<text x="33.8" y="93.9">GND</text>
<text x="261.4" y="101">VDD_SYS_3.3V</text>
<text x="220.5" y="102.8">GND</text>
<text x="231.2" y="108.1">VDD_SYS_3.3V</text>
<text x="241.5" y="117">3</text>
<text x="259.1" y="117">2</text>
<text x="25.1" y="130.9">VDD-CPUS</text>
<text x="46.4" y="130.9">VDD_SYS_3.3V</text>
<text x="94.4" y="130.9">VDD-CPUX</text>
<text x="195.6" y="129.5">GND</text>
<text x="250.3" y="126.6" transform="rotate(-90 250.3 126.6)">1</text>
<text x="232.9" y="133">GND</text>
<text x="248.9" y="133">GND</text>
<text x="263.2" y="133">GND</text>
<text x="199.1" y="138">GND</text>
<text x="24.9" y="149">GND</text>
<text x="48" y="149">GND</text>
<text x="197" y="149">1</text>
<text x="200.6" y="146.3" transform="rotate(-90 200.6 146.3)">4</text>
<text x="203.9" y="149">3</text>
<text x="94.2" y="150.8">GND</text>
<text x="200.6" y="153.2" transform="rotate(-90 200.6 153.2)">2</text>
<text x="46.4" y="160.2">VDD_SYS_3.3V</text>
<text x="94.4" y="157.6">VDD1V2-SYS</text>
<text x="227.6" y="161.5">GND</text>
<text x="199.1" y="163.2">GND</text>
<text x="48" y="173.9">GND</text>
<text x="94.2" y="177.5">GND</text>
<text x="229.9" y="196.7">NanoPi NEO Air</text>
<text x="228.1" y="200.4">Size</text>
<text x="229.9" y="202.2">A3</text>
<text x="235.2" y="200.4">Document</text>
<text x="235.3" y="202.2">06:CPU-H3-02</text>
<text x="243.7" y="200.4">Number</text>
<text x="285" y="200.4">Rev</text>
<text x="285" y="202.9">V1.1 1708</text>
<text x="228.1" y="205.7">Date:</text>
<text x="237.4" y="205.7">Friday, October 13, 2017</text>
<text x="263.7" y="205.7">Sheet</text>
<text x="272.6" y="205.7">6</text>
<text x="277.9" y="205.7">o f</text>
<text x="283.3" y="205.7">13</text>
</g>
<g font-size="1.6" fill="#000080">
<text x="225.8" y="22.8">C4</text>
<text x="227.6" y="19.2">R4</text>
<text x="236.5" y="19.2">0R</text>
<text x="225.8" y="24.6">100nF</text>
<text x="199.1" y="37">R3</text>
<text x="199.1" y="39.1">47K</text>
<text x="208" y="37">R344</text>
<text x="208" y="39.1">100K</text>
<text x="70.6" y="43.4">U1H</text>
<text x="163" y="45.2">U1G</text>
<text x="123.7" y="61.9">C1</text>
<text x="123.7" y="64">100nF</text>
<text x="234" y="70.8">C3</text>
<text x="234" y="72.9">4.7uF</text>
<text x="252.5" y="76.1">R345</text>
<text x="38.4" y="83.2">R2</text>
<text x="252.5" y="78.2">10K</text>
<text x="38.4" y="85.3">0R</text>
<text x="71.1" y="87.5">H3-BGA3XX_11</text>
<text x="225.1" y="95.7">C5</text>
<text x="163.6" y="96.4">H3-BGA3XX_11</text>
<text x="200.9" y="96.6">X3</text>
<text x="225.1" y="97.8">4.7uF</text>
<text x="200.9" y="103.8">32.768K/12pF</text>
<text x="200.9" y="107.2">R348</text>
<text x="266.7" y="108.1">R5</text>
<text x="266.7" y="109.9">10K</text>
<text x="200.2" y="118.8">C56</text>
<text x="200.9" y="114.5">10M</text>
<text x="214.4" y="118.8">C61</text>
<text x="243.6" y="115.2">U74</text>
<text x="248.9" y="115.2">SGM803-RXN3L</text>
<text x="200.2" y="120.9">12pF</text>
<text x="214.4" y="120.9">12pF</text>
<text x="236.5" y="122.3">C91</text>
<text x="236.5" y="124.1">100nF</text>
<text x="266.7" y="120.6">C40</text>
<text x="266.7" y="122.3">100nF</text>
<text x="28.4" y="138.3">C17</text>
<text x="28.4" y="140.1">1uF</text>
<text x="37.3" y="138.3">C18</text>
<text x="37.3" y="140.1">100nF</text>
<text x="51.6" y="138.3">C65</text>
<text x="51.6" y="140.1">10uF</text>
<text x="60.5" y="138.3">C19</text>
<text x="60.5" y="140.1">1uF</text>
<text x="69.3" y="138.3">C20</text>
<text x="69.3" y="140.1">100nF</text>
<text x="97.8" y="138.3">C21</text>
<text x="97.8" y="140.1">10uF</text>
<text x="106.7" y="138.3">C39</text>
<text x="106.7" y="140.1">10uF</text>
<text x="115.6" y="138.3">C62</text>
<text x="115.6" y="140.1">1uF</text>
<text x="124.5" y="138.3">C22</text>
<text x="124.5" y="140.1">1uF</text>
<text x="131.6" y="138.3">C23</text>
<text x="131.6" y="140.1">1uF</text>
<text x="140.5" y="138.3">C24</text>
<text x="140.5" y="140.1">100nF</text>
<text x="149.4" y="138.3">C25</text>
<text x="149.4" y="140.1">100nF</text>
<text x="216.9" y="140.1">C31</text>
<text x="216.9" y="141.9">18pF</text>
<text x="204.5" y="150.8">X1</text>
<text x="222.3" y="152.6">C41</text>
<text x="222.3" y="154.3">18pF</text>
<text x="51.6" y="165">C36</text>
<text x="51.6" y="166.8">100nF</text>
<text x="97.8" y="165">C26</text>
<text x="97.8" y="166.8">10uF</text>
<text x="106.7" y="165">C63</text>
<text x="106.7" y="166.8">1uF</text>
<text x="115.6" y="165">C27</text>
<text x="115.6" y="166.8">1uF</text>
<text x="122.7" y="165">C28</text>
<text x="122.7" y="166.8">1uF</text>
<text x="131.6" y="165">C29</text>
<text x="131.6" y="166.8">100nF</text>
<text x="142.2" y="166.8">C30</text>
<text x="142.2" y="168.6">100nF</text>
</g>
<g font-size="1.6" fill="#004080">
<text x="63.1" y="46.9">VDD_CPUX0</text>
<text x="83.3" y="46.9">VDD_SYS0</text>
<text x="63.1" y="48.7">VDD_CPUX1</text>
<text x="63.1" y="50.5">VDD_CPUX2</text>
<text x="63.1" y="52.3">VDD_CPUX3</text>
<text x="83.3" y="48.7">VDD_SYS1</text>
<text x="83.3" y="50.5">VDD_SYS2</text>
<text x="83.3" y="52.3">VDD_SYS3</text>
<text x="178.7" y="50.5">JTAG_SEL0</text>
<text x="179.6" y="52.3">JTAG_SEL</text>
<text x="181.9" y="48.7">UBOOT</text>
<text x="63.1" y="54.1">VDD_CPUX4</text>
<text x="63.1" y="55.8">VDD_CPUX5</text>
<text x="63.1" y="57.6">VDD_CPUX6</text>
<text x="63.1" y="59.4">VDD_CPUX7</text>
<text x="83.3" y="54.1">VDD_SYS4</text>
<text x="83.3" y="55.8">VDD_SYS5</text>
<text x="83.3" y="57.6">VDD_SYS6</text>
<text x="83.3" y="59.4">VDD_SYS7</text>
<text x="159.1" y="57.6">VCC-USB</text>
<text x="182.3" y="57.6">RESET</text>
<text x="183.5" y="54.1">TEST</text>
<text x="184.7" y="55.8">NMI</text>
<text x="63.1" y="61.2">VDD_CPUX8</text>
<text x="63.1" y="63">VDD_CPUX9</text>
<text x="63.1" y="64.7">VDD_CPUX10</text>
<text x="82.4" y="64.7">VDD_SYS10</text>
<text x="83.3" y="61.2">VDD_SYS8</text>
<text x="83.3" y="63">VDD_SYS9</text>
<text x="178.1" y="64.7">VDD_EFUSE</text>
<text x="181.1" y="61.2">KEYADC</text>
<text x="63.1" y="66.5">VDD_CPUX11</text>
<text x="63.1" y="68.3">VDD_CPUX12</text>
<text x="82.4" y="66.5">VDD_SYS11</text>
<text x="84.7" y="71.8">VCC_IO0</text>
<text x="159.1" y="66.5">USB_DM0</text>
<text x="159.1" y="68.3">USB_DP0</text>
<text x="176" y="66.5">VDD_EFUSEBP</text>
<text x="179.1" y="71.8">X24MFOUT</text>
<text x="180.5" y="70.1">VCC_PLL</text>
<text x="180.7" y="68.3">PLLTEST</text>
<text x="63.1" y="73.6">VDD_CPUXFB</text>
<text x="63.1" y="75.4">GND_CPUXFB</text>
<text x="84.7" y="73.6">VCC_IO1</text>
<text x="84.7" y="75.4">VCC_IO2</text>
<text x="84.7" y="77.2">VCC_IO3</text>
<text x="159.1" y="75.4">USB_DM1</text>
<text x="159.1" y="77.2">USB_DP1</text>
<text x="180.1" y="73.6">X24MOUT</text>
<text x="181.8" y="75.4">X24MIN</text>
<text x="63.1" y="80.7">VDD_CPUS1</text>
<text x="63.1" y="79">VDD_CPUS0</text>
<text x="84.7" y="79">VCC_IO4</text>
<text x="84.7" y="80.7">VCC_IO5</text>
<text x="159.1" y="82.5">USB_DP2</text>
<text x="159.1" y="80.7">USB_DM2</text>
<text x="180.1" y="80.7">VCC_RTC</text>
<text x="180.7" y="82.5">RTC_VIO</text>
<text x="159.1" y="86.1">USB_DM3</text>
<text x="159.1" y="87.8">USB_DP3</text>
<text x="179.3" y="86.1">X32KFOUT</text>
<text x="180.3" y="87.8">X32KOUT</text>
<text x="182.1" y="89.6">X32KIN</text>
<text x="244.5" y="118.1">Vin</text>
<text x="249.9" y="118.1">RESET_n</text>
<text x="251.5" y="123.6" transform="rotate(-90 251.5 123.6)">GND</text>
</g>
<g font-size="1.6" fill="#f00">
<text x="232.9" y="48.4">UBOOT</text>
<text x="240.4" y="48.4">[11]</text>
<text x="232.9" y="57.3">AP-RESET#</text>
<text x="243.6" y="57.3">[6]</text>
<text x="15.1" y="69.7">[7]</text>
<text x="18.8" y="69.7">VDD-CPUFB</text>
<text x="132.5" y="66.2">[8]</text>
<text x="132.6" y="67.9">[8]</text>
<text x="136.2" y="66.2">USB-DM0</text>
<text x="136.4" y="67.9">USB-DP0</text>
<text x="204.8" y="74.3">X24MI</text>
<text x="204.8" y="72.6">X24MO</text>
<text x="131.6" y="80.4">[10]</text>
<text x="131.8" y="82.2">[10]</text>
<text x="136.2" y="80.4">USB-DM2</text>
<text x="136.4" y="82.2">USB-DP2</text>
<text x="131.6" y="85.7">[10]</text>
<text x="131.8" y="87.5">[10]</text>
<text x="136.2" y="85.7">USB-DM3</text>
<text x="136.4" y="87.5">USB-DP3</text>
<text x="263.7" y="85.7">WIFI_32K</text>
<text x="272.9" y="85.7">[13]</text>
<text x="277.4" y="117.7">AP-RESET#</text>
<text x="288.1" y="117.7">[6]</text>
<text x="178.1" y="143.7">X24MI</text>
<text x="178.1" y="156.1">X24MO</text>
</g>
<text font-size="1.6" fill="#8000ff" x="204.5" y="152.6">24MHz/18pF</text>
<text font-size="1.5" x="236.5" y="68.8">Close to IC</text>
<g font-size="1.3">
<text x="30.8" y="1.3">5</text>
<text x="88.8" y="1.3">4</text>
<text x="146.9" y="1.3">3</text>
<text x="205" y="1.3">2</text>
<text x="263.1" y="1.3">1</text>
<text x=".5" y="28.4">D</text>
<text x="292.6" y="28.4">D</text>
<text x=".5" y="79.5">C</text>
<text x="292.6" y="79.5">C</text>
<text x=".5" y="130.6">B</text>
<text x="292.6" y="130.6">B</text>
<text x=".5" y="181.7">A</text>
<text x="292.6" y="181.7">A</text>
<text x="30.8" y="207.4">5</text>
<text x="88.8" y="207.4">4</text>
<text x="146.9" y="207.4">3</text>
<text x="205" y="207.4">2</text>
<text x="263.1" y="207.4">1</text>
</g>
</svg>
